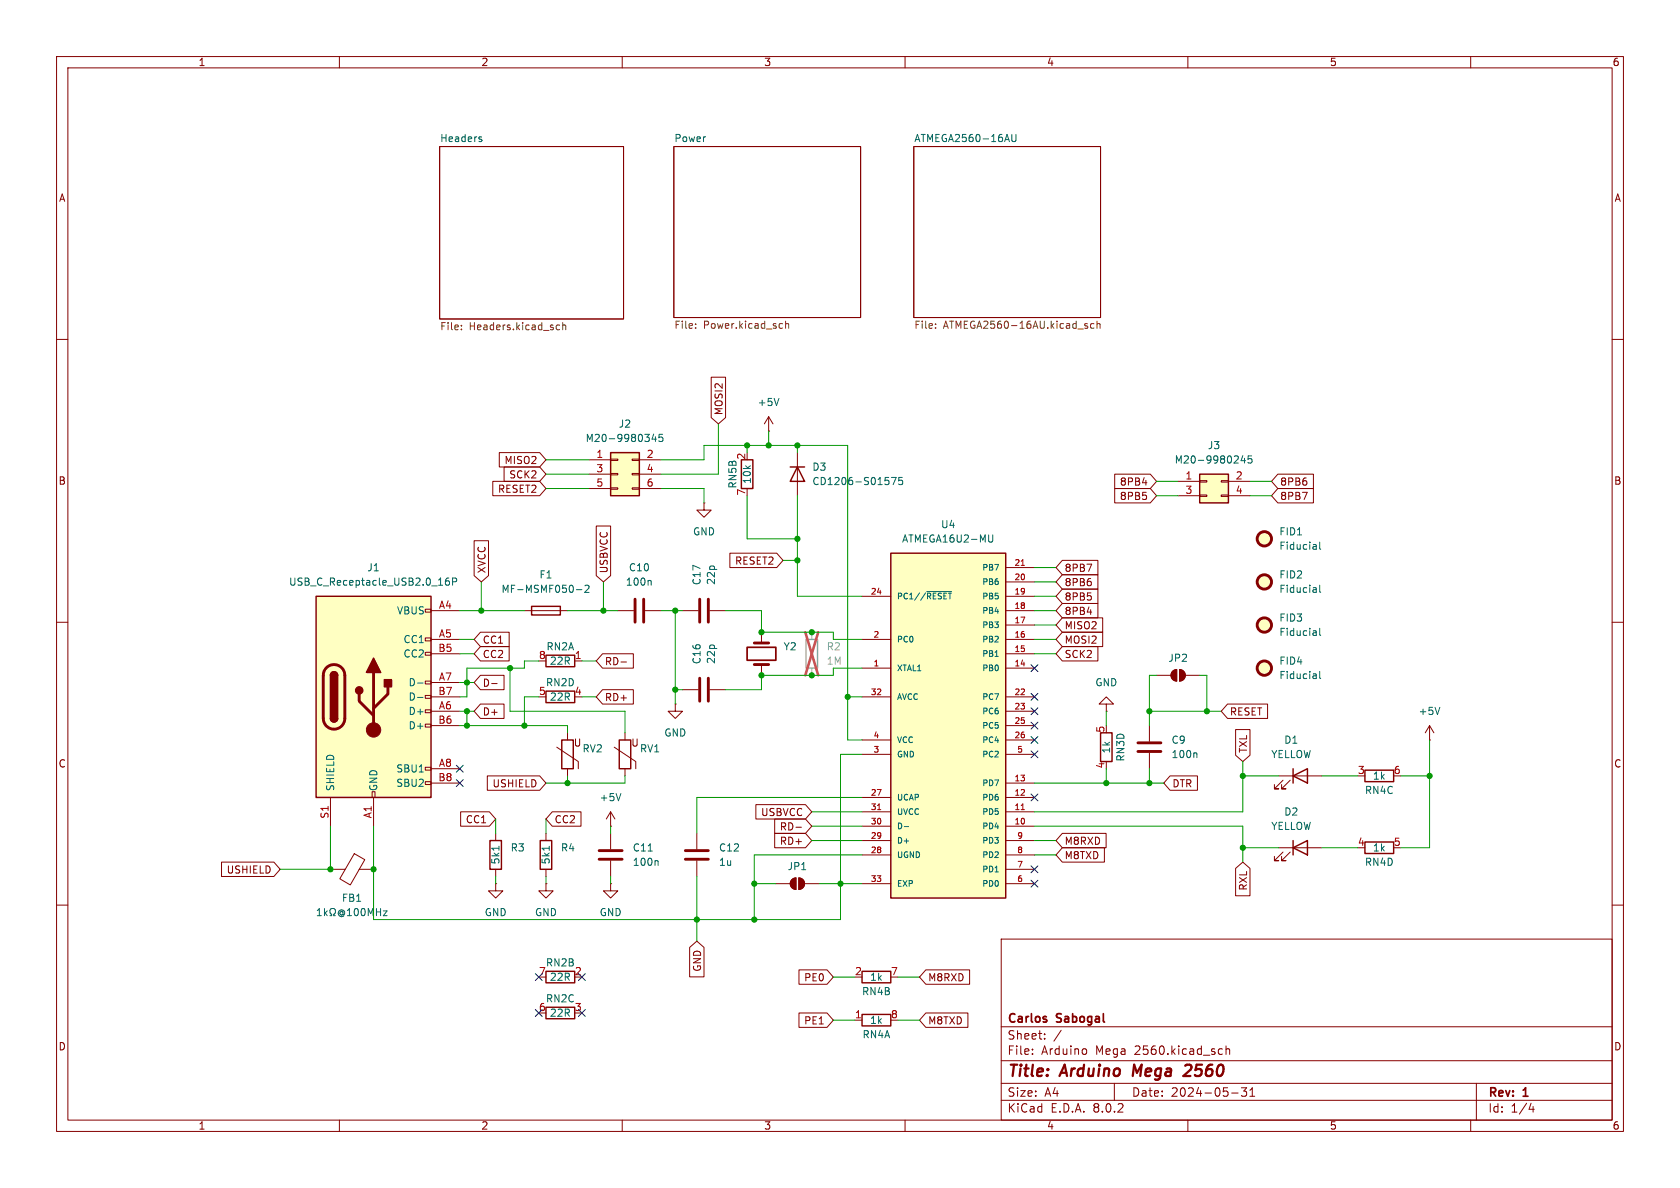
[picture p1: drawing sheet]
<svg xmlns="http://www.w3.org/2000/svg" width="297mm" height="210mm" viewBox="0 0 297 210" stroke-linecap="round" stroke-linejoin="round" font-family="sans-serif">
<g fill="none" stroke="#840000" stroke-width=".18">
<path d="M10 10h277v190h-277zM12 12h273v186h-273zM60 10v2M110 10v2M160 10v2M210 10v2M260 10v2M77.7 25.9h32.5v30.5h-32.5zM119.1 25.9h33v30.2h-33zM161.5 25.9h33.1v30.2h-33.1zM10 60h2M285 60h2"/>
<path d="M10 110h2M120.6 108h2.8M125.5 108h2.8M134.6 111.8v1.9M134.6 117.5v1.9M285 110h2M10 160h2M285 160h2M177 166h108v32h-108zM60 198v2M110 198v2M160 198v2"/>
<path d="M177 194.5h108M177 191.5h108M177 187.5h108M177 181.5h108M182.5 186.3v.1M182.5 185.5v.1M184.7 183.6v.1M184.7 182.8v.1M187.6 182.1l-1.3 2M191.8 185.4l.3 .3v.4l-.3 .3M197 191.5v3M210 198v2"/>
<path d="M215.7 185.4l.4 .1M216.1 186.3l-.4 .1M216.7 185.5l.3-.1 .3 .1 .1 .9M216.7 184.9v1.5M217.7 193.2h1.2M219.5 192.3h.9l-.5 .6 .4 .1v.7l-.2 .1h-.4l-.2-.1M221 193.8h.8M221 192.7l.4-.4v1.5M260 198v2M261 191.5v6.5M270.7 195l-.4 1.1h.9M271 195.6v1"/>
</g>
<path d="M200.5 188.2l-.2 2M210.3 188.2h-.5l-.3 .2M210.5 189.1l-1.3 1.1h1.2" fill="none" stroke="#840000" stroke-width=".4"/>
<path d="M84.8 24.6l.3 .1 .1 .2-.2 .1h-.2M84.8 24.2h.3M178 23.8l.5 1.2M178.9 23.8v1l.2 .2h.4l.1-.2v-1" fill="none" stroke="#006464" stroke-width=".18"/>
<g fill="none" stroke="#725600" stroke-width=".18">
<path d="M81.6 58.2v.1M81.6 57.5v.1M98.4 58.2h.5M98.4 57.5h.5M99.5 57.6l.2-.2 .3 .1v.8M99.5 57v1.3M123 57.9v.1M123 57.3v.1M138.2 57.2l.1 .1M138.3 58h-.1M138.9 57.3l.2-.1 .3 .1v.7M138.9 56.8v1.2"/>
<path d="M165.4 57.9v.1M165.4 57.3v.1M191.9 57.6l.3 .1 .1 .2-.2 .1h-.2M191.9 57.2l.3 .1M193.4 57.3l-.4-.1-.2 .2 .1 .6h.5M193.9 57.3l.2-.1 .3 .1 .1 .7M193.9 56.8v1.2"/>
</g>
<path d="M142.5 113h2v5.1h-2z" fill="none" stroke="#a1a1a1" stroke-width=".25"/>
<path d="M143.5 111.8v1.2M143.5 118.1v1.3" fill="none" stroke="#a1a1a1" stroke-width=".18"/>
<path d="M142.4 111.8l2.3 7.6M144.7 111.8l-2.3 7.6" fill="none" stroke="#e65255" stroke-width=".46"/>
<path d="M123.7 105.9v4.1M125.2 105.9v4.1M133.3 113.7h2.6M133.3 117.5h2.6" fill="none" stroke="#840000" stroke-width=".51"/>
<path d="M132.1 114.4h5.1v2.3h-5.1z" fill="none" stroke="#840000" stroke-width=".3"/>
<path d="M157.5 97.8h20.3v61h-20.3z" fill="#ffffc2"/>
<path d="M157.5 97.8h20.3v61h-20.3zM96.5 122.2h5.1v2h-5.1zM99.3 130.8h2v5.1h-2zM109.5 130.8h2v5.1h-2zM194.6 129.5h2v5.1h-2zM228.6 137.2l2.5-1.3v2.5zM228.6 135.9v2.5M241.3 136.1h5.1v2.1h-5.1zM228.6 149.9l2.5-1.3v2.5zM228.6 148.6v2.5M241.3 148.8h5.1v2.1h-5.1z" fill="none" stroke="#840000" stroke-width=".25"/>
<g fill="none" stroke="#840000" stroke-width=".18">
<path d="M135.9 76.2h.1M135.9 73.7l-.8 1.2M135.9 73.7v2.5M135.9 73.7l.8 1.2M124.5 88.9v1.3h1.2l-1.2 1.2-1.3-1.2h1.3M124.5 88.9h.1M109.2 108h2.8M114 108h2.8M152.4 118.1h5.1M152.4 113h5.1M152.4 105.4h5.1M177.8 118.1h5.1"/>
<path d="M177.8 115.6h5.1M177.8 113h5.1M177.8 110.5h5.1M177.8 108h5.1M177.8 105.4h5.1M177.8 102.9h5.1M177.8 100.3h5.1M204.5 119.4h2.5M207.3 118.7l.7-.3v2a1.02 1.02 0 0 1-.9-.6 1.02 1.02 0 0 1 .2-1.1zM208.5 118.4a1.02 1.02 0 0 1 1 1 1.02 1.02 0 0 1-1 1zM209.5 119.4h2.6M98.4 132.1l3.8 2.5v1.3"/>
<path d="M100.3 129.5v1.3M100.3 135.9v1.3M108.6 132.1l3.8 2.5v1.3M110.5 129.5v1.3M110.5 135.9v1.3M119.4 124.5v1.2h1.2l-1.2 1.3-1.3-1.3h1.3M119.4 124.5h.1M120.6 121.9h2.8M125.5 121.9h2.8M152.4 123.2h5.1M152.4 130.8h5.1M152.4 133.4h5.1"/>
<path d="M177.8 138.4h5.1M177.8 123.2h5.1M177.8 125.7h5.1M177.8 128.3h5.1M177.8 130.8h5.1M177.8 133.4h5.1M195.6 124.5h1.2l-1.2-1.3-1.3 1.3h1.3v1.2M195.6 125.7h.1M203.2 128.3v2.8M203.2 133.1v2.8M226.1 137.2h7.6M226.8 137.9l-1.5 1.5h.8h-.8v-.7"/>
<path d="M228.1 137.9l-1.5 1.5h.7h-.7v-.7M252.7 130.8h.1M252.7 128.3l-.7 1.2M252.7 128.3v2.5M252.7 128.3l.8 1.2M123.2 147.3v2.8M123.2 152.1v2.8M137.2 156.2h2.5M140 155.5l.7-.3v2a1.02 1.02 0 0 1-.9-.6 1.02 1.02 0 0 1 .2-1.1zM141.2 155.2a1.02 1.02 0 0 1 1 1 1.02 1.02 0 0 1-1 1zM142.2 156.2h2.6M152.4 146.1h5.1"/>
<path d="M152.4 143.5h5.1M152.4 141h5.1M152.4 151.1h5.1M152.4 148.6h5.1M152.4 156.2h5.1M177.8 146.1h5.1M177.8 143.5h5.1M177.8 141h5.1M177.8 151.1h5.1M177.8 148.6h5.1M177.8 156.2h5.1M177.8 153.7h5.1"/>
<path d="M226.1 149.9h7.6M226.8 150.6l-1.5 1.5h.8h-.8v-.7M228.1 150.6l-1.5 1.5h.7h-.7v-.7"/>
</g>
<path d="M180.5 99.9h.6M155.1 143.1h.6M180.5 143.1h.6" fill="none" stroke="#a90000" stroke-width=".18"/>
<path d="M137.7 70.4l-.4 1.3M175.5 94.6l-.1 1.1-.1 .1-.5-.1M114.9 102.6l.2 .2v.6M163.8 104.6h4.4M175.9 116h.6M232.6 119.2l.1 .8M232.7 119.9l-.1 .1M232.7 119.4l-.1 .1M233.3 118.7v1.1l.2 .2M211.4 133.1l.2 .2v.6M254.5 125l-.4 1.3M159.9 146.1h.7" fill="none" stroke="#006464" stroke-width=".18"/>
<g fill="none" stroke="#840000" stroke-width=".51">
<path d="M112.3 105.9v4.1M113.8 105.9v4.1M123.7 119.9v4.1M125.2 119.9v4.1M201.2 131.3h4M201.2 132.8h4M121.2 151.9h4M121.2 150.4h4"/>
<circle cx="223.5" cy="118.1" r="1.27"/>
</g>
<g fill="#840000" stroke="#840000" stroke-width=".18">
<path d="M140 155.5l.7-.3v2a1.02 1.02 0 0 1-.9-.6 1.02 1.02 0 0 1 .2-1.1z"/>
<path d="M141.2 155.2a1.02 1.02 0 0 1 1 1 1.02 1.02 0 0 1-1 1z"/>
<path d="M207.3 118.7l.7-.3v2a1.02 1.02 0 0 1-.9-.6 1.02 1.02 0 0 1 .2-1.1z"/>
<path d="M208.5 118.4a1.02 1.02 0 0 1 1 1 1.02 1.02 0 0 1-1 1z"/>
</g>
<circle cx="223.5" cy="118.1" r="1.27" fill="#ffffc2" stroke="#ffffc2" stroke-width=".18"/>
<path d="M212.1 83.8h5.1v5.1h-5.1z" fill="#ffffc2"/>
<g fill="none" stroke="#840000" stroke-width=".18">
<path d="M141 80v7.6M208.3 85.1h3.8M208.3 87.6h3.8M212.1 87.5h1.3v.3h-1.3zM212.1 85h1.3v.2h-1.3zM215.9 87.5h1.3v.3h-1.3zM215.9 85h1.3v.2h-1.3zM217.2 85.1h3.8M217.2 87.6h3.8M92.7 108h7.6M101.6 116.8h1.3M107.9 146.1h.1"/>
<path d="M107.9 156.2v1.3h1.3l-1.3 1.3-1.2-1.3h1.2M107.9 156.2h.1M107.9 143.5l-.7 1.3M107.9 143.5v2.6M107.9 147.3v2.8M107.9 152.1v2.8M107.9 143.5l.8 1.3"/>
</g>
<path d="M131.1 81.3h2v5.1h-2zM139.7 82.6h2.5M141 82.6l1.2 2.5h-2.5zM212.1 83.8h5.1v5.1h-5.1zM94 107.2h5.1v1.5h-5.1zM96.5 115.8h5.1v2.1h-5.1z" fill="none" stroke="#840000" stroke-width=".25"/>
<g fill="none" stroke="#006464" stroke-width=".18">
<path d="M157.6 84.4h.8l-.5 1.3M159.5 84.4h-.6v.6l.1-.1h.5l.1 .2-.1 .4-.2 .2-.4-.2M219.7 80.5l-.3 .9h.8M220 81v.9M221.3 80.6h-.6l-.1 .6 .2-.1h.4l.1 .2v.4l-.2 .2-.5-.2M232.6 96.3l.1 .8M232.7 97l-.1 .1M232.7 96.6h-.1M233.3 95.8v1.1l.2 .2M101.9 104.2h1M103.4 103.6l.5-.2 .2 .4-.7 .9h.7M232.6 103.9l.1 .8"/>
<path d="M232.6 111.6l.1 .7M232.7 104.7h-.1M232.7 104.2h-.1M232.7 112.3h-.1M232.7 111.8l-.1 .1M233.3 103.4v1.1l.2 .2M233.3 111.1v1.1l.2 .1M109.8 140.3l-.5 1.2M114.6 150.4h.7M116.2 152.1l.1 .2v.7"/>
</g>
<g fill="#ffffc2" stroke="#ffffc2" stroke-width=".18">
<circle cx="223.5" cy="95.2" r="1.27"/>
<circle cx="223.5" cy="102.9" r="1.27"/>
<circle cx="223.5" cy="110.5" r="1.27"/>
</g>
<g fill="none" stroke="#840000" stroke-width=".51">
<path d="M105.9 151.9h4.1M105.9 150.4h4.1"/>
<circle cx="223.5" cy="95.2" r="1.27"/>
<circle cx="223.5" cy="102.9" r="1.27"/>
<circle cx="223.5" cy="110.5" r="1.27"/>
</g>
<path d="M55.9 105.4h20.3v35.6h-20.3z" fill="#ffffc2"/>
<g fill="none" stroke="#840000" stroke-width=".18">
<path d="M75.2 115.3h1v.5h-1zM75.2 112.8h1v.5h-1zM75.2 107.7h1v.5h-1zM76.2 108h5.1M76.2 113h5.1M76.2 115.6h5.1M65.8 140h.5v1h-.5zM75.2 138.2h1v.5h-1zM75.2 135.6h1v.5h-1zM75.2 128h1v.5h-1zM75.2 125.5h1v.5h-1zM75.2 122.9h1v.5h-1z"/>
<path d="M75.2 120.4h1v.5h-1zM76.2 125.7h5.1M76.2 120.7h5.1M76.2 135.9h5.1M76.2 128.3h5.1M76.2 123.2h5.1M76.2 138.4h5.1M58.4 141v5.1M66 141v5.1"/>
</g>
<path d="M55.9 105.4h20.3v35.6h-20.3zM58.4 119.4a.64 .64 0 0 1 .7-.7 .64 .64 0 0 1 .6 .7M58.4 127a.64 .64 0 0 0 .7 .6 .64 .64 0 0 0 .6-.6" fill="none" stroke="#840000" stroke-width=".25"/>
<path d="M57.7 118a1.9 1.9 0 0 1 2.1-.4 1.9 1.9 0 0 1 1.2 1.8v7.6a1.91 1.91 0 0 1-1.9 1.9 1.91 1.91 0 0 1-2-1.9l.1-7.8 .1-.6zM66 118.9v10.1M63.5 122.7v1.3l2.5 2.5M68.6 121.4v1.3l-2.6 2.5" fill="none" stroke="#840000" stroke-width=".51"/>
<g fill="#840000" stroke="#840000" stroke-width=".25">
<path d="M58.4 127h1.3a.64 .64 0 0 1-.6 .6 .64 .64 0 0 1-.7-.6z"/>
<path d="M58.4 119.4h1.3v7.6h-1.3z"/>
<path d="M58.6 118.9a.64 .64 0 0 1 .7-.1 .64 .64 0 0 1 .4 .6h-1.3z"/>
<path d="M66 116.3l1.3 2.6h-2.5z"/>
<path d="M67.9 120.1h1.3v1.3h-1.3z"/>
<circle cx="63.5" cy="122" r=".63"/>
</g>
<circle cx="66" cy="129" r="1.27" fill="#840000" stroke="#840000" stroke-width=".18"/>
<path d="M79.3 102.2h-.3a.86 .86 0 0 0 0 1.2l.4-.1 .1-.4-.3-.2h-.3l-.2 .2M80 102.8h.6l.1-.2v-.3l-.7-.1v1.2M73.8 120.7h1M73.8 123.3h1" fill="none" stroke="#006464" stroke-width=".18"/>
<path d="M107.9 80h5.1v7.6h-5.1z" fill="#ffffc2"/>
<g fill="none" stroke="#840000" stroke-width=".18">
<path d="M125.7 66.7h2.6v7.1l-1.3 1.1-1.3-1.1zM83.8 95.6h2.6v6.2l-1.3 1.1-1.3-1.1zM87.1 85.1h8.3l1.1 1.3-1.1 1.2h-8.3zM88.3 80h7.1l1.1 1.3-1.1 1.3h-7.1zM89.1 82.5h6.3l1.1 1.3-1.1 1.3h-6.3zM104.1 81.3h3.8M104.1 83.8h3.8M104.1 86.4h3.8M105.4 93h2.6v8.8l-1.3 1.1-1.3-1.1zM107.9 86.2h1.3v.3h-1.3zM107.9 83.7h1.3v.2h-1.3zM107.9 81.2h1.3v.2h-1.3z"/>
<path d="M111.8 86.2h1.2v.3h-1.2zM111.8 83.7h1.2v.2h-1.2zM111.8 81.2h1.2v.2h-1.2zM113 81.3h3.8M113 83.8h3.8M113 86.4h3.8M129 97.8h8.3l1.1 1.3-1.1 1.2h-8.3zM187.8 99.1h6.3v2.5h-6.3l-1.1-1.3zM197.1 83.8h6.3l1.1 1.3-1.1 1.3h-6.3zM197.1 86.4h6.3l1.1 1.2-1.1 1.3h-6.3zM225.9 83.8h6.3v2.6h-6.3l-1.1-1.3zM225.9 86.4h6.3v2.5h-6.3l-1.1-1.3z"/>
<path d="M84.9 119.4h4.2v2.5h-4.2l-1.1-1.2zM84.9 111.8h5.1v2.5h-5.1l-1.1-1.3zM84.9 114.3h5.1v2.5h-5.1l-1.1-1.2zM106.5 115.6h5.5v2.5h-5.5l-1.1-1.3zM109.8 117h.9M187.8 106.7h6.3v2.5h-6.3l-1.1-1.2zM187.8 104.1h6.3v2.6h-6.3l-1.1-1.3zM187.8 109.2h7.1v2.6h-7.1l-1.1-1.3zM187.8 114.3h6.3v2.5h-6.3l-1.1-1.2zM187.8 111.8h7.1v2.5h-7.1l-1.1-1.3zM187.8 101.6h6.3v2.5h-6.3l-1.1-1.2zM84.9 124.5h4.2v2.5h-4.2l-1.1-1.3z"/>
<path d="M86.2 137.2h9.2l1.1 1.2-1.1 1.3h-9.2zM86.9 120.8h1M106.5 121.9h5.5v2.6h-5.5l-1.1-1.3zM206.9 137.2h4.8v2.5h-4.8l-1.2-1.3zM217 124.5h7.1v2.5h-7.1l-1.1-1.3zM218.4 129h2.6v4.5l-1.3 1.1-1.3-1.1zM39.2 152.4h9.2l1.1 1.3-1.1 1.2h-9.2zM58.4 153.7h2.6M62.6 150.9l1.9 1.1-2.6 4.4-1.8-1.1zM63.5 153.7h2.5M81.4 143.5h5.1l1.1 1.3-1.1 1.3h-5.1zM87.6 156.2v1.3h1.3l-1.3 1.3-1.2-1.3h1.2"/>
<path d="M87.6 156.2h.1M87.6 147.3v1.3M87.6 153.7v1.2M96.5 156.2v1.3h1.3l-1.3 1.3-1.3-1.3h1.3M96.5 156.2h.1M96.5 147.3v1.3M96.5 153.7v1.2M97.6 143.5h5.1v2.6h-5.1l-1.1-1.3zM133.6 142.2h8.8l1.1 1.3-1.1 1.3h-8.8zM137 144.8h5.4l1.1 1.3-1.1 1.2h-5.4zM137 147.3h5.4l1.1 1.3-1.1 1.3h-5.4zM140.7 146.2h1"/>
<path d="M187.8 149.9h7.4v2.5h-7.4l-1.1-1.3zM187.8 147.3h7.7v2.6h-7.7l-1.1-1.3zM218.4 153.5l1.3-1.1 1.3 1.1v4.9h-2.6zM121.9 167.5l1.3-1.1 1.3 1.1v5.2h-2.6zM141.2 179.1h5l1.1 1.2-1.1 1.3h-5zM141.2 171.4h5l1.1 1.3-1.1 1.3h-5zM163.7 179.1h7.4v2.5h-7.4l-1.1-1.3zM163.7 171.4h7.7v2.6h-7.7l-1.1-1.3zM151.1 180.3h1.3"/>
</g>
<path d="M107.9 80h5.1v7.6h-5.1zM86.6 148.6h2v5.1h-2zM95.5 148.6h2v5.1h-2zM96.5 178.1h5.1v2h-5.1zM96.5 171.7h5.1v2h-5.1zM152.4 171.7h5.1v2h-5.1zM152.4 179.3h5.1v2.1h-5.1z" fill="none" stroke="#840000" stroke-width=".25"/>
<g fill="none" stroke="#006464" stroke-width=".18">
<path d="M115.6 76.7l-.3 .9h.8M115.9 77.2v.8M117.1 76.8h-.6v.6l.2-.1h.4l.1 .2-.1 .4-.1 .1-.5-.1M88.2 149.6v.7M97.1 149.6v.7M56.1 161.9h.7M56.1 161l.4-.4v1.3M57.4 160.6v1.3M57.5 161.4l.3 .5M57.8 161l-.4 .5M58.3 161.9h.3v-.3a.54 .54 0 0 1-.2-.7 .54 .54 0 0 1 .7-.2 .58 .58 0 0 1-.1 .9v.3h.3M60.6 161.3a.31 .31 0 0 0-.4-.1 .31 .31 0 0 0 0 .5 .31 .31 0 0 0 .4-.1"/>
<path d="M60.6 161.1v.5M60.6 161.6l.1 .1a.55 .55 0 0 0-.2-.9 .55 .55 0 0 0-.7 .6 .61 .61 0 0 0 .4 .6 .61 .61 0 0 0 .6-.1M61.4 161.9h.7M61.4 161l.4-.4v1.3M62.8 160.7l.1-.1a.68 .68 0 0 1 .5 .6 .68 .68 0 0 1-.5 .7 .84 .84 0 0 1-.1-1.2zM64 160.7l.1-.1a.68 .68 0 0 1 .5 .6 .68 .68 0 0 1-.5 .7l-.1-.2-.2-.3zM65.1 161.9v-1.3l.4 .9 .4-.9v1.3M66.6 160.6v1.3M66.6 161.2h.7M67.3 160.6v1.3M67.8 161h.6l-.6 .9h.6"/>
</g>
<g fill="none" stroke="#009600" stroke-width=".18">
<path d="M127 74.9v8.9h-10.2M132.1 78.7v1.3M135.9 76.2v2.5M141 78.7v1.3M96.5 81.3h7.6M96.5 83.8h7.6M96.5 86.4h7.6M116.8 81.3h7.7v-2.6h25.4v52.1h2.5M116.8 86.4h7.7v2.5M132.1 87.6v7.7h8.9M138.4 99.1h2.6M141 87.6v17.8h11.4"/>
<path d="M204.5 87.6h3.8M204.5 85.1h3.8M221 87.6h3.8M221 85.1h3.8M81.3 115.6h2.5M81.3 108h11.4M81.3 113h2.5M85.1 102.9v5.1M90.2 118.1v7.6h20.3v3.8M95.2 116.8h-2.5v1.3h-10.2v5.1h-1.2M100.3 108h8.9M102.9 116.8h2.5"/>
<path d="M106.7 102.9v5.1M116.8 108h3.8M119.4 108v16.5M128.3 108h6.3v3.8h12.7v1.2h5.1M152.4 118.1h-5.1v1.3h-12.7v2.5h-6.3M182.9 100.3h3.8M182.9 102.9h3.8M182.9 115.6h3.8M182.9 108h3.8M182.9 113h3.8M182.9 105.4h3.8M182.9 110.5h3.8"/>
<path d="M204.5 119.4h-1.3v8.9M212.1 119.4h1.3v6.3M81.3 125.7h2.5M81.3 120.7h2.5M81.3 128.3h19v1.2M82.5 125.7v2.6M95.2 123.2h-2.5v5.1M100.3 137.2v1.2M102.9 123.2h2.5M110.5 137.2v1.2h-14M119.4 121.9h1.2M149.9 123.2h2.5"/>
<path d="M152.4 133.4h-3.8v29.2h-82.6v-16.5M182.9 138.4h22.8M195.6 125.7v2.6M195.6 135.9v2.5M203.2 125.7h12.7M203.2 135.9v2.5M219.7 134.6v8.9h-36.8M219.7 137.2h6.4M233.7 137.2h6.3M247.6 137.2h5.1M252.7 130.8v19.1h-5.1M58.4 146.1v7.6h-8.9"/>
<path d="M87.6 144.8v2.5M87.6 154.9v1.3M96.5 144.8v2.5M96.5 154.9v1.3M107.9 146.1v1.2M107.9 154.9v1.3M123.2 154.9v11.5M133.3 156.2h3.9M143.5 146.1h8.9M143.5 143.5h8.9M143.5 148.6h8.9M144.8 156.2h7.6"/>
<path d="M152.4 151.1h-19.1v11.5M152.4 141h-29.2v6.3M182.9 146.1h36.8v6.3M182.9 151.1h3.8M182.9 148.6h3.8M219.7 149.9h6.4M233.7 149.9h6.3M147.3 172.7h3.8M158.7 172.7h3.9M147.3 180.3h3.8M158.7 180.3h3.9"/>
</g>
<g fill="none" stroke="#000084" stroke-width=".18">
<path d="M182.3 117.5l1.2 1.2M183.5 117.5l-1.2 1.2M80.7 137.8l1.2 1.2M80.7 135.3l1.2 1.2M81.9 137.8l-1.2 1.2M81.9 135.3l-1.2 1.2M182.3 132.7l1.2 1.3M182.3 127.7l1.2 1.2M182.3 130.2l1.2 1.2M182.3 122.6l1.2 1.2M182.3 125.1l1.2 1.2M183.5 132.7l-1.2 1.3"/>
<path d="M183.5 127.7l-1.2 1.2M183.5 130.2l-1.2 1.2M183.5 122.6l-1.2 1.2M183.5 125.1l-1.2 1.2M182.3 155.6l1.2 1.2M182.3 153.1l1.2 1.2M182.3 140.4l1.2 1.2M183.5 155.6l-1.2 1.2M183.5 153.1l-1.2 1.2M183.5 140.4l-1.2 1.2M94.6 172.1l1.3 1.2M94.6 178.5l1.3 1.2"/>
<path d="M95.9 172.1l-1.3 1.2M95.9 178.5l-1.3 1.2M102.3 172.1l1.2 1.2M102.3 178.5l1.2 1.2M103.5 172.1l-1.2 1.2M103.5 178.5l-1.2 1.2"/>
</g>
<g fill="#009600" stroke="#009600" stroke-width=".18">
<circle cx="149.9" cy="123.2" r=".46"/>
<circle cx="135.9" cy="78.7" r=".46"/>
<circle cx="132.1" cy="78.7" r=".46"/>
<circle cx="219.7" cy="137.2" r=".46"/>
<circle cx="213.4" cy="125.7" r=".46"/>
<circle cx="252.7" cy="137.2" r=".46"/>
<circle cx="195.6" cy="138.4" r=".46"/>
<circle cx="219.7" cy="149.9" r=".46"/>
<circle cx="203.2" cy="125.7" r=".46"/>
<circle cx="203.2" cy="138.4" r=".46"/>
<circle cx="82.5" cy="120.7" r=".46"/>
<circle cx="92.7" cy="128.3" r=".46"/>
<circle cx="100.3" cy="138.4" r=".46"/>
<circle cx="90.2" cy="118.1" r=".46"/>
<circle cx="106.7" cy="108" r=".46"/>
<circle cx="119.4" cy="108" r=".46"/>
<circle cx="85.1" cy="108" r=".46"/>
<circle cx="82.5" cy="128.3" r=".46"/>
<circle cx="66" cy="153.7" r=".46"/>
<circle cx="58.4" cy="153.7" r=".46"/>
<circle cx="82.5" cy="125.7" r=".46"/>
<circle cx="141" cy="78.7" r=".46"/>
<circle cx="141" cy="95.3" r=".46"/>
<circle cx="141" cy="99.1" r=".46"/>
<circle cx="134.6" cy="111.8" r=".46"/>
<circle cx="143.5" cy="111.8" r=".46"/>
<circle cx="119.4" cy="121.9" r=".46"/>
<circle cx="143.5" cy="119.4" r=".46"/>
<circle cx="134.6" cy="119.4" r=".46"/>
<circle cx="148.6" cy="156.2" r=".46"/>
<circle cx="123.2" cy="162.6" r=".46"/>
<circle cx="133.3" cy="156.2" r=".46"/>
<circle cx="133.3" cy="162.6" r=".46"/>
</g>
<g font-size="2.8" fill="#840000">
<text x="178" y="190.9">Title:</text>
<text x="187.7" y="190.9">Arduino</text>
<text x="201.1" y="190.9">Mega</text>
<text x="211.1" y="190.9">2560</text>
</g>
<g font-size="2.1" fill="#840000">
<text x="178" y="184">Sheet:</text>
<text x="178" y="181.2">Carlos</text>
<text x="186.9" y="181.2">Sabogal</text>
<text x="178" y="186.7">File:</text>
<text x="184.1" y="186.7">Arduino</text>
<text x="193.7" y="186.7">Mega</text>
<text x="200.8" y="186.7">2560.kicad_sch</text>
<text x="178" y="196.9">KiCad</text>
<text x="178" y="194.1">Size:</text>
<text x="184.7" y="194.1">A4</text>
<text x="185.7" y="196.9">E.D.A.</text>
<text x="193.3" y="196.9">8.0.2</text>
<text x="200" y="194.1">Date:</text>
<text x="207" y="194.1">2024-05-31</text>
<text x="263" y="194.3">Rev:</text>
<text x="263" y="196.9">Id:</text>
<text x="267.1" y="196.9">1/4</text>
<text x="269.4" y="194.3">1</text>
</g>
<g font-size="1.8" fill="#840000">
<text x="35" y="11.9">1</text>
<text x="85" y="11.9">2</text>
<text x="135" y="11.9">3</text>
<text x="185" y="11.9">4</text>
<text x="235" y="11.9">5</text>
<text x="285" y="11.9">6</text>
<text x="10.3" y="35.9">A</text>
<text x="285.3" y="35.9">A</text>
<text x="128" y="73.5" transform="rotate(-90 128 73.5)">MOSI2</text>
<text x="89.1" y="82.2">MISO2</text>
<text x="10.3" y="85.9">B</text>
<text x="87.9" y="87.3">RESET2</text>
<text x="89.9" y="84.8">SCK2</text>
<text x="197.9" y="86">8PB4</text>
<text x="197.9" y="88.6">8PB5</text>
<text x="226.2" y="86">8PB6</text>
<text x="226.2" y="88.6">8PB7</text>
<text x="285.3" y="85.9">B</text>
<text x="86" y="101.4" transform="rotate(-90 86 101.4)">XVCC</text>
<text x="107.6" y="101.4" transform="rotate(-90 107.6 101.4)">USBVCC</text>
<text x="129.8" y="100">RESET2</text>
<text x="188.1" y="101.3">8PB7</text>
<text x="188.1" y="106.4">8PB5</text>
<text x="188.1" y="103.8">8PB6</text>
<text x="85.2" y="114">CC1</text>
<text x="188.1" y="108.9">8PB4</text>
<text x="188.1" y="111.4">MISO2</text>
<text x="188.1" y="114">MOSI2</text>
<text x="85.2" y="116.5">CC2</text>
<text x="106.8" y="117.8">RD-</text>
<text x="188.1" y="116.5">SCK2</text>
<text x="85.2" y="121.6">D-</text>
<text x="106.8" y="124.1">RD+</text>
<text x="85.2" y="126.7">D+</text>
<text x="217.3" y="126.7">RESET</text>
<text x="10.3" y="135.9">C</text>
<text x="101.3" y="132.2">U</text>
<text x="111.5" y="132.2">U</text>
<text x="220.7" y="133.2" transform="rotate(-90 220.7 133.2)">TXL</text>
<text x="285.3" y="135.9">C</text>
<text x="87" y="139.4">USHIELD</text>
<text x="207.2" y="139.4">DTR</text>
<text x="82.2" y="145.7">CC1</text>
<text x="97.9" y="145.7">CC2</text>
<text x="134.4" y="144.5">USBVCC</text>
<text x="137.8" y="147">RD-</text>
<text x="137.8" y="149.5">RD+</text>
<text x="188.1" y="149.5">M8RXD</text>
<text x="40" y="154.6">USHIELD</text>
<text x="188.1" y="152.1">M8TXD</text>
<text x="220.7" y="157.5" transform="rotate(-90 220.7 157.5)">RXL</text>
<text x="124.1" y="171.9" transform="rotate(-90 124.1 171.9)">GND</text>
<text x="142.1" y="173.7">PE0</text>
<text x="164" y="173.7">M8RXD</text>
<text x="10.3" y="185.9">D</text>
<text x="142.1" y="181.3">PE1</text>
<text x="164" y="181.3">M8TXD</text>
<text x="285.3" y="185.9">D</text>
<text x="35" y="199.9">1</text>
<text x="85" y="199.9">2</text>
<text x="135" y="199.9">3</text>
<text x="185" y="199.9">4</text>
<text x="235" y="199.9">5</text>
<text x="285" y="199.9">6</text>
</g>
<g font-size="1.8" fill="#006464">
<text x="77.7" y="25.2">Headers</text>
<text x="119.1" y="25.2">Power</text>
<text x="161.5" y="25.2">ATMEGA2560-16AU</text>
<text x="133.9" y="72">+5V</text>
<text x="109.3" y="75.8">J2</text>
<text x="103.4" y="78.3">M20-9980345</text>
<text x="131.8" y="81.4" transform="rotate(-90 131.8 81.4)">2</text>
<text x="143.5" y="83.4">D3</text>
<text x="207.6" y="82.1">M20-9980245</text>
<text x="213.4" y="79.6">J3</text>
<text x="130.4" y="86.5" transform="rotate(-90 130.4 86.5)">RN5B</text>
<text x="132.9" y="85.6" transform="rotate(-90 132.9 85.6)">10k</text>
<text x="143.5" y="86">CD1206-S01575</text>
<text x="122.4" y="94.8">GND</text>
<text x="166.3" y="93.6">U4</text>
<text x="226.1" y="94.8">FID1</text>
<text x="64.8" y="101.2">J1</text>
<text x="111.1" y="101.2">C10</text>
<text x="159.4" y="96.1">ATMEGA16U2-MU</text>
<text x="226.1" y="97.4">Fiducial</text>
<text x="51" y="103.7">USB_C_Receptacle_USB2.0_16P</text>
<text x="88.6" y="105">MF-MSMF050-2</text>
<text x="95.3" y="102.5">F1</text>
<text x="110.5" y="103.7">100n</text>
<text x="124.1" y="103.5" transform="rotate(-90 124.1 103.5)">C17</text>
<text x="126.6" y="103.5" transform="rotate(-90 126.6 103.5)">22p</text>
<text x="226.1" y="102.5">FID2</text>
<text x="226.1" y="105">Fiducial</text>
<text x="70.1" y="108.8">VBUS</text>
<text x="71.2" y="113.9">CC1</text>
<text x="226.1" y="110.1">FID3</text>
<text x="226.1" y="112.6">Fiducial</text>
<text x="71.2" y="116.4">CC2</text>
<text x="96.5" y="115.2">RN2A</text>
<text x="97.1" y="117.7">22R</text>
<text x="124.1" y="117.5" transform="rotate(-90 124.1 117.5)">C16</text>
<text x="126.6" y="117.5" transform="rotate(-90 126.6 117.5)">22p</text>
<text x="138.4" y="115.2">Y2</text>
<text x="206.5" y="117.2">JP2</text>
<text x="226.1" y="117.7">FID4</text>
<text x="72.1" y="121.5">D-</text>
<text x="72.1" y="124.1">D-</text>
<text x="96.4" y="121.5">RN2D</text>
<text x="97.1" y="124.1">22R</text>
<text x="193.5" y="121.5">GND</text>
<text x="226.1" y="120.2">Fiducial</text>
<text x="72.1" y="126.6">D+</text>
<text x="72.1" y="129.1">D+</text>
<text x="117.3" y="130.4">GND</text>
<text x="207" y="131.7">C9</text>
<text x="226.9" y="131.7">D1</text>
<text x="250.7" y="126.6">+5V</text>
<text x="70" y="136.8">SBU1</text>
<text x="102.9" y="133.2">RV2</text>
<text x="113" y="133.2">RV1</text>
<text x="196.4" y="133.3" transform="rotate(-90 196.4 133.3)">1k</text>
<text x="199" y="134.7" transform="rotate(-90 199 134.7)">RN3D</text>
<text x="207" y="134.2">100n</text>
<text x="224.6" y="134.2">YELLOW</text>
<text x="59.3" y="140" transform="rotate(-90 59.3 140)">SHIELD</text>
<text x="66.9" y="140" transform="rotate(-90 66.9 140)">GND</text>
<text x="70" y="139.3">SBU2</text>
<text x="105.9" y="141.8">+5V</text>
<text x="241.2" y="140.6">RN4C</text>
<text x="242.6" y="138">1k</text>
<text x="224.6" y="146.9">YELLOW</text>
<text x="226.9" y="144.4">D2</text>
<text x="88.5" y="152.9" transform="rotate(-90 88.5 152.9)">5k1</text>
<text x="90.2" y="150.7">R3</text>
<text x="97.4" y="152.9" transform="rotate(-90 97.4 152.9)">5k1</text>
<text x="99.1" y="150.7">R4</text>
<text x="111.8" y="153.3">100n</text>
<text x="111.8" y="150.7">C11</text>
<text x="127" y="153.3">1u</text>
<text x="127" y="150.7">C12</text>
<text x="139.1" y="154">JP1</text>
<text x="241.2" y="153.3">RN4D</text>
<text x="242.6" y="150.7">1k</text>
<text x="60.3" y="159.6">FB1</text>
<text x="85.6" y="162.2">GND</text>
<text x="94.5" y="162.2">GND</text>
<text x="105.9" y="162.2">GND</text>
<text x="96.4" y="171">RN2B</text>
<text x="97.1" y="173.6">22R</text>
<text x="101.5" y="172.5">2</text>
<text x="153.7" y="173.6">1k</text>
<text x="96.4" y="177.4">RN2C</text>
<text x="97.1" y="179.9">22R</text>
<text x="101.5" y="178.8">3</text>
<text x="152.3" y="176.1">RN4B</text>
<text x="152.4" y="183.7">RN4A</text>
<text x="153.7" y="181.2">1k</text>
</g>
<g font-size="1.8" fill="#725600">
<text x="77.7" y="58.7">File:</text>
<text x="82.9" y="58.7">Headers.kicad_sch</text>
<text x="119.1" y="58.4">File:</text>
<text x="124.3" y="58.4">Power.kicad_sch</text>
<text x="161.5" y="58.4">File:</text>
<text x="166.8" y="58.4">ATMEGA2560-16AU.kicad_sch</text>
</g>
<g font-size="1.8" fill="#a90000">
<text x="105.3" y="81">1</text>
<text x="105.3" y="83.6">3</text>
<text x="114.2" y="81">2</text>
<text x="114.2" y="83.6">4</text>
<text x="105.3" y="86.1">5</text>
<text x="114.2" y="86.1">6</text>
<text x="131.8" y="87.7" transform="rotate(-90 131.8 87.7)">7</text>
<text x="209.5" y="84.8">1</text>
<text x="209.5" y="87.4">3</text>
<text x="218.4" y="84.8">2</text>
<text x="218.4" y="87.4">4</text>
<text x="77.5" y="107.7">A4</text>
<text x="77.5" y="112.8">A5</text>
<text x="77.4" y="115.3">B5</text>
<text x="95.2" y="116.6">8</text>
<text x="101.5" y="116.6">1</text>
<text x="77.4" y="122.9">B7</text>
<text x="77.5" y="125.5">A6</text>
<text x="77.5" y="120.4">A7</text>
<text x="95.2" y="122.9">5</text>
<text x="101.5" y="122.9">4</text>
<text x="77.4" y="128">B6</text>
<text x="195.3" y="129.6" transform="rotate(-90 195.3 129.6)">5</text>
<text x="77.5" y="135.6">A8</text>
<text x="195.3" y="136" transform="rotate(-90 195.3 136)">4</text>
<text x="240" y="136.9">3</text>
<text x="246.3" y="136.9">6</text>
<text x="77.4" y="138.2">B8</text>
<text x="58.2" y="144.8" transform="rotate(-90 58.2 144.8)">S1</text>
<text x="65.8" y="144.8" transform="rotate(-90 65.8 144.8)">A1</text>
<text x="240" y="149.6">4</text>
<text x="246.3" y="149.6">5</text>
<text x="95.2" y="172.5">7</text>
<text x="151.1" y="172.5">2</text>
<text x="157.4" y="172.5">7</text>
<text x="95.2" y="178.8">6</text>
<text x="151.1" y="180.1">1</text>
<text x="157.4" y="180.1">8</text>
</g>
<g font-size="1.8" fill="#989898">
<text x="146.1" y="115.2">R2</text>
<text x="146.1" y="117.7">1M</text>
</g>
<g font-size="1.4" fill="#006464">
<text x="173.5" y="101.1">PB7</text>
<text x="158.5" y="106.1">PC1//~{RESET}</text>
<text x="173.5" y="106.1">PB5</text>
<text x="173.5" y="103.6">PB6</text>
<text x="158.5" y="113.8">PC0</text>
<text x="173.5" y="113.8">PB2</text>
<text x="173.5" y="111.2">PB3</text>
<text x="173.5" y="108.7">PB4</text>
<text x="158.5" y="118.8">XTAL1</text>
<text x="173.5" y="118.8">PB0</text>
<text x="173.5" y="116.3">PB1</text>
<text x="158.5" y="123.9">AVCC</text>
<text x="173.5" y="123.9">PC7</text>
<text x="158.5" y="131.5">VCC</text>
<text x="173.5" y="126.5">PC6</text>
<text x="173.5" y="129">PC5</text>
<text x="173.5" y="131.5">PC4</text>
<text x="158.5" y="134.1">GND</text>
<text x="173.5" y="134.1">PC2</text>
<text x="158.5" y="141.7">UCAP</text>
<text x="173.5" y="141.7">PD6</text>
<text x="173.5" y="139.2">PD7</text>
<text x="158.5" y="149.3">D+</text>
<text x="158.5" y="146.8">D-</text>
<text x="158.5" y="144.2">UVCC</text>
<text x="173.5" y="146.8">PD4</text>
<text x="173.5" y="144.2">PD5</text>
<text x="173.5" y="149.3">PD3</text>
<text x="158.5" y="151.9">UGND</text>
<text x="173.5" y="154.4">PD1</text>
<text x="173.5" y="151.9">PD2</text>
<text x="158.5" y="156.9">EXP</text>
<text x="173.5" y="156.9">PD0</text>
</g>
<g font-size="1.4" fill="#a90000">
<text x="179.2" y="100.1">21</text>
<text x="153.8" y="105.2">24</text>
<text x="179.2" y="107.7">18</text>
<text x="179.2" y="105.2">19</text>
<text x="179.2" y="102.6">20</text>
<text x="154.3" y="112.8">2</text>
<text x="179.2" y="112.8">16</text>
<text x="179.2" y="110.2">17</text>
<text x="154.3" y="117.9">1</text>
<text x="179.2" y="117.9">14</text>
<text x="179.2" y="115.3">15</text>
<text x="153.8" y="122.9">32</text>
<text x="179.2" y="122.9">22</text>
<text x="179.2" y="125.5">23</text>
<text x="154.3" y="130.6">4</text>
<text x="179.2" y="128">25</text>
<text x="179.2" y="130.6">26</text>
<text x="154.3" y="133.1">3</text>
<text x="179.7" y="133.1">5</text>
<text x="153.8" y="140.7">27</text>
<text x="153.8" y="143.3">31</text>
<text x="179.2" y="143.3">11</text>
<text x="179.2" y="140.7">12</text>
<text x="179.2" y="138.2">13</text>
<text x="153.8" y="148.3">29</text>
<text x="153.8" y="145.8">30</text>
<text x="179.2" y="145.8">10</text>
<text x="179.7" y="148.3">9</text>
<text x="153.8" y="150.9">28</text>
<text x="153.8" y="156">33</text>
<text x="179.7" y="156">6</text>
<text x="179.7" y="153.4">7</text>
<text x="179.7" y="150.9">8</text>
</g>
</svg>
